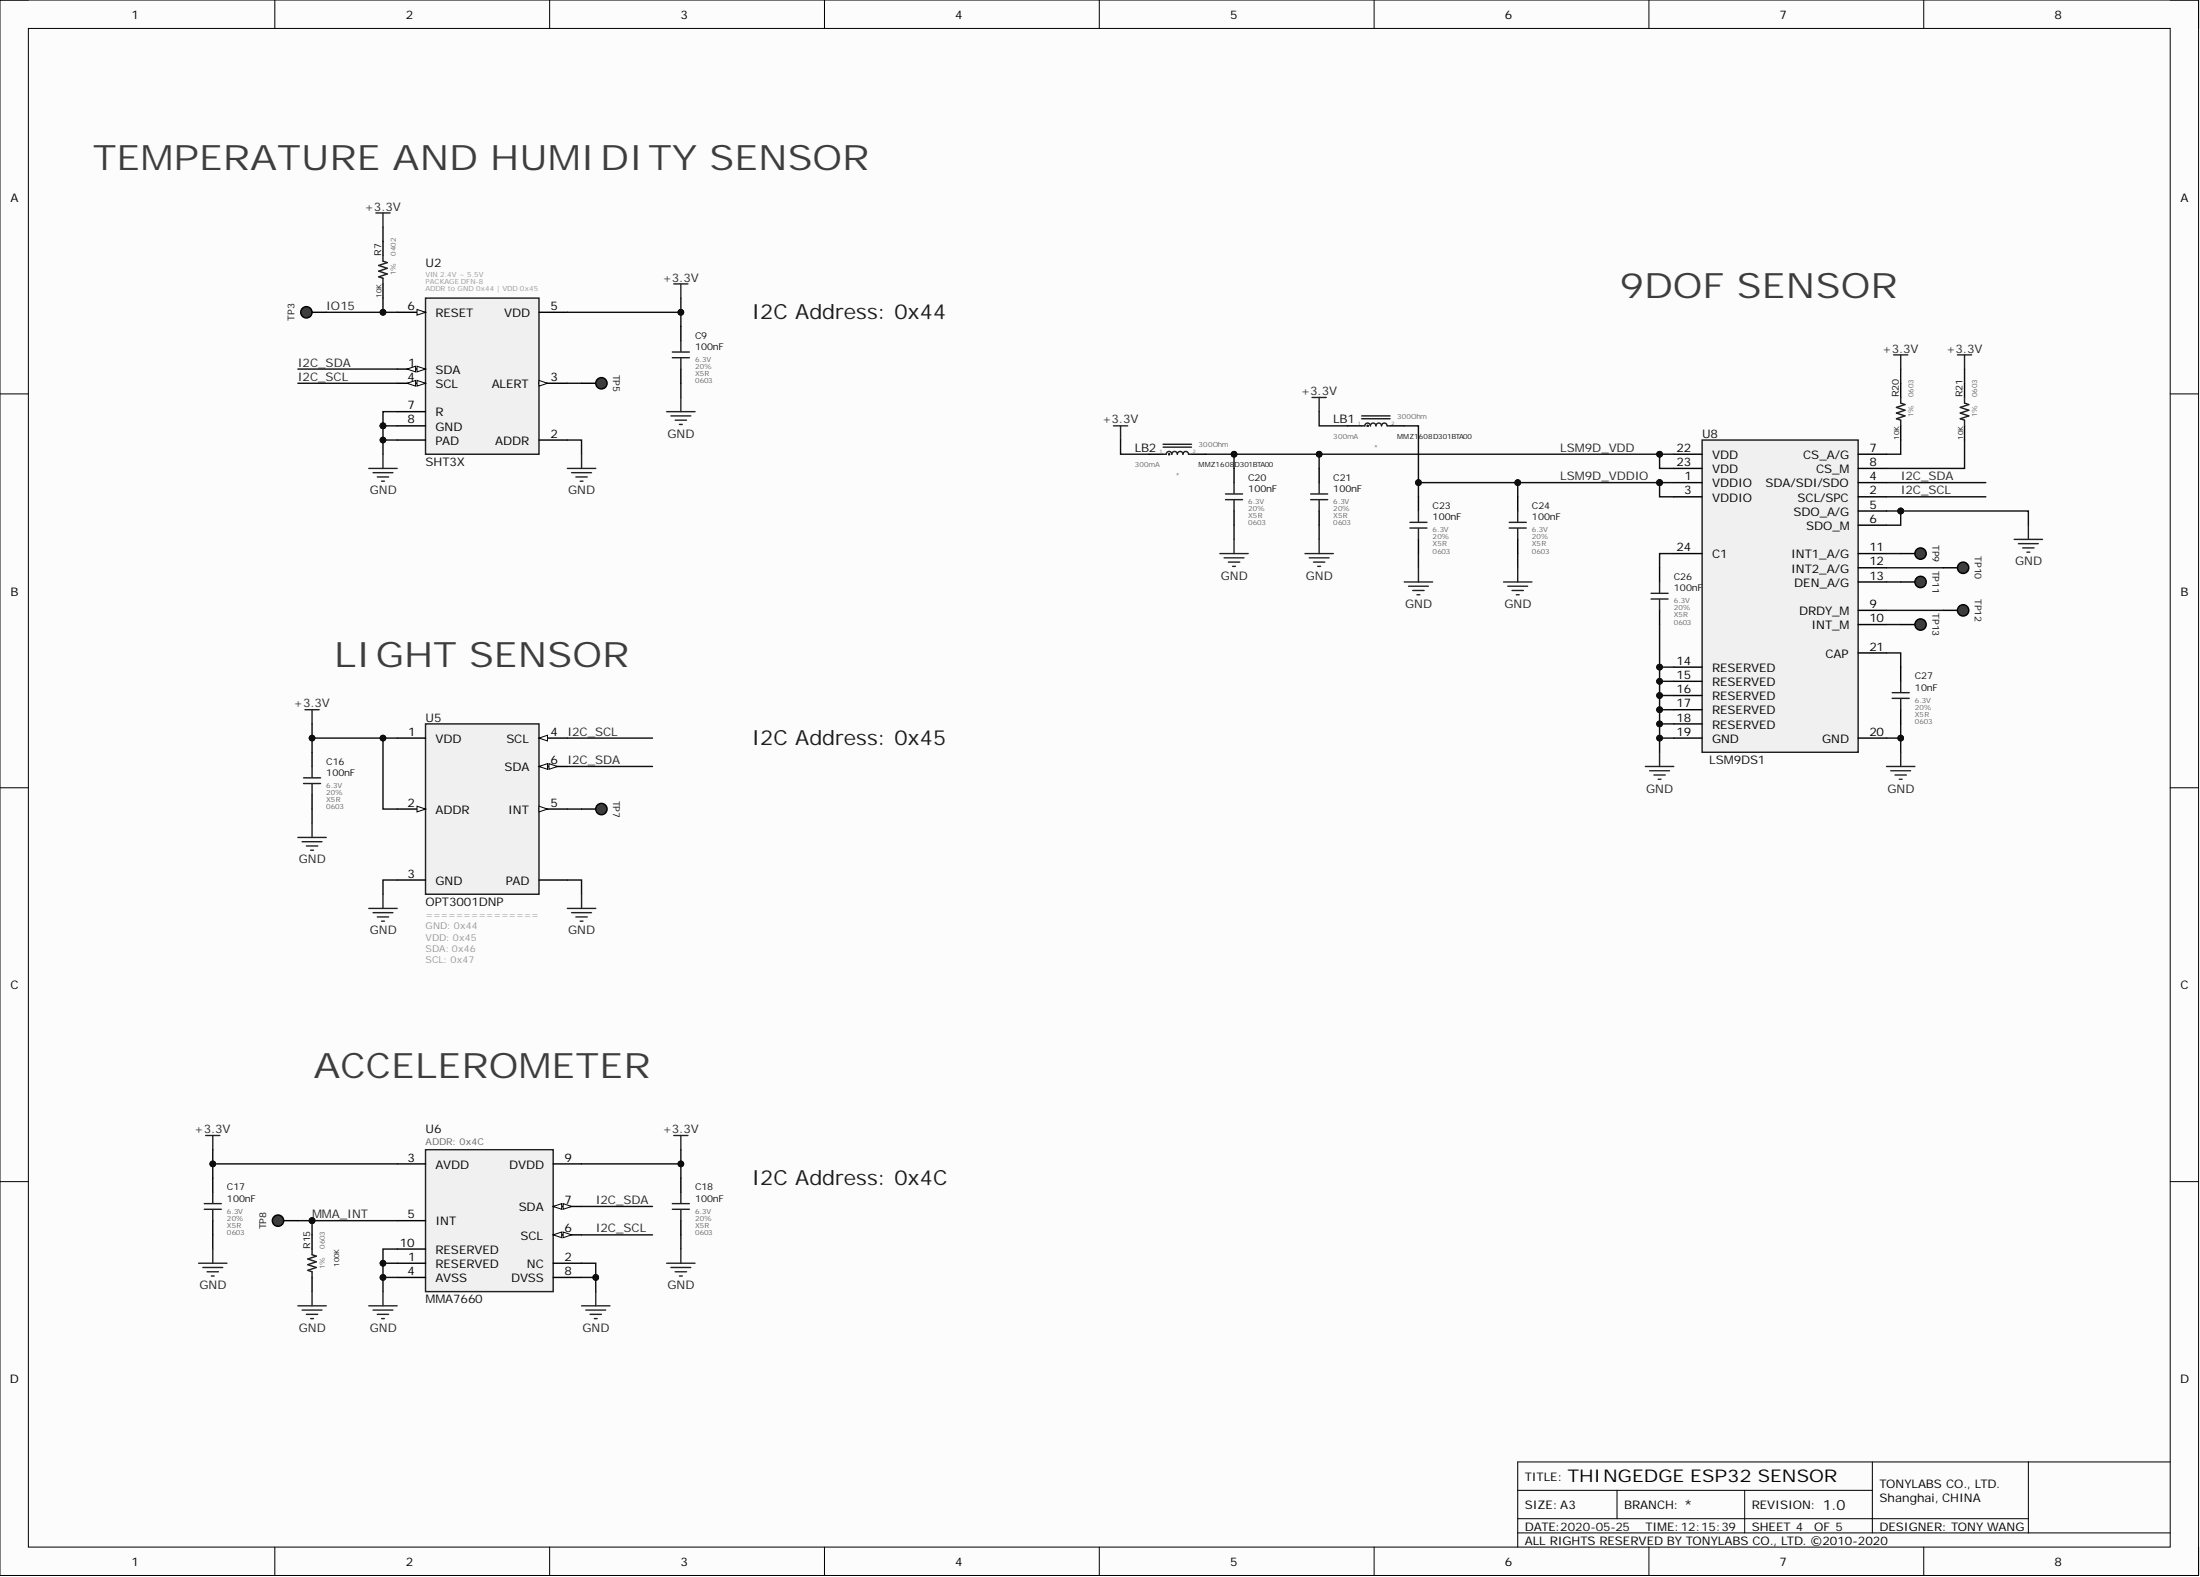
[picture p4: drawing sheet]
<svg xmlns="http://www.w3.org/2000/svg" width="393mm" height="282mm" viewBox="0 0 393 282" stroke-linecap="round" stroke-linejoin="round" font-family="sans-serif">
<path d="M0 0h393.1v281.6h-393.1z" fill-rule="evenodd" fill="#fcfcfc"/>
<path d="M0 0h393.1v281.6h-393.1z" fill="none" stroke="#000" stroke-width=".18"/>
<path d="M5.1 5.1h382.9v271.4h-382.9z" fill-rule="evenodd" fill="#fcfcfc"/>
<g fill="none" stroke="#000" stroke-width=".18">
<path d="M0 0h5.1M5.1 5.1h382.9v271.4h-382.9zM49.1 0v5.1M98.3 0v5.1M147.4 0v5.1M196.5 0v5.1M245.7 0v5.1M294.8 0v5.1M344 0v5.1M388 0h5.1v5.1M0 70.4h5.1M388 70.4h5.1"/>
<path d="M0 140.8h5.1M388 140.8h5.1M0 211.2h5.1M388 211.2h5.1M49.1 276.5v5.1M98.3 276.5v5.1M147.4 276.5v5.1M196.5 276.5v5.1M245.7 276.5v5.1M271.4 266.4h63.4M271.4 274h116.6M271.4 271.5h91.3"/>
<path d="M289.1 266.4v5.1M294.8 276.5v5.1M311.9 266.4v7.6M334.8 261.3v12.7M344 276.5v5.1M362.7 261.3v12.7M388 261.3h-116.6v15.2M393.1 276.5v5.1"/>
</g>
<path d="M67.2 38.1h2.5M68.5 38.1v2.5M120.5 50.7h2.5M121.7 50.7v2.6" fill="none" stroke="#262626" stroke-width=".25"/>
<path d="M68.5 40.6v2.5" fill="none" stroke="#0e0e0e" stroke-width=".25"/>
<path d="M68.5 43.1v2.6M68.5 50.7v2.6" fill="none" stroke="#000" stroke-width=".25"/>
<path d="M68.5 45.7v1l.7 .2-1.5 .5 1.5 .6-1.5 .5 1.5 .5-1.5 .5 .8 .2v1" fill="none" stroke="#1c1c1c" stroke-width=".25"/>
<path d="M76.1 53.3h20.3v27.9h-20.3z" fill-rule="evenodd" fill="#f0f0f0"/>
<path d="M76.1 53.3h20.3v27.9h-20.3z" fill="none" stroke="#1c1c1c" stroke-width=".25"/>
<path d="M71 55.8h5.1" fill="none" stroke="#000" stroke-width=".25"/>
<path d="M74.6 55.3l1.5 .5-1.5 .5z" fill="#fbfbfb"/>
<path d="M74.6 55.3l1.5 .5-1.5 .5z" fill="none" stroke="#000" stroke-width=".18"/>
<path d="M96.4 55.8h5M71 76.1h5.1M71 66h5.1M96.4 78.7h5" fill="none" stroke="#000" stroke-width=".25"/>
<path d="M74.6 65.5l1.5 .5-1.5 .5z" fill="#fbfbfb"/>
<path d="M74.6 65.5l1.5 .5-1.5 .5z" fill="none" stroke="#000" stroke-width=".18"/>
<path d="M72.8 66l1.5-.5v1z" fill="#fbfbfb"/>
<path d="M72.8 66l1.5-.5v1z" fill="none" stroke="#000" stroke-width=".18"/>
<path d="M71 78.7h5.1M71 73.6h5.1M71 68.5h5.1" fill="none" stroke="#000" stroke-width=".25"/>
<path d="M74.6 68l1.5 .5-1.5 .5z" fill="#fbfbfb"/>
<path d="M74.6 68l1.5 .5-1.5 .5z" fill="none" stroke="#000" stroke-width=".18"/>
<path d="M72.8 68.5l1.5-.5v1z" fill="#fbfbfb"/>
<path d="M72.8 68.5l1.5-.5v1z" fill="none" stroke="#000" stroke-width=".18"/>
<path d="M96.4 68.5h5" fill="none" stroke="#000" stroke-width=".25"/>
<path d="M96.4 68l1.5 .5-1.5 .5z" fill="#fbfbfb"/>
<path d="M96.4 68l1.5 .5-1.5 .5z" fill="none" stroke="#000" stroke-width=".18"/>
<path d="M68.5 53.3v2.5h2.5" fill="none" stroke="#0e0e0e" stroke-width=".25"/>
<circle cx="68.5" cy="55.8" r=".51" fill="#0e0e0e"/>
<circle cx="68.5" cy="55.8" r=".51" fill="none" stroke="#0e0e0e" stroke-width=".18"/>
<path d="M121.7 53.3v2.5h-20.3" fill="none" stroke="#0e0e0e" stroke-width=".25"/>
<circle cx="121.7" cy="55.8" r=".51" fill="#0e0e0e"/>
<circle cx="121.7" cy="55.8" r=".51" fill="none" stroke="#0e0e0e" stroke-width=".18"/>
<path d="M58.3 55.8h10.2" fill="none" stroke="#0e0e0e" stroke-width=".25"/>
<circle cx="68.5" cy="55.8" r=".51" fill="#0e0e0e"/>
<circle cx="68.5" cy="55.8" r=".51" fill="none" stroke="#0e0e0e" stroke-width=".18"/>
<path d="M55.8 55.8h2.5" fill="none" stroke="#000" stroke-width=".25"/>
<circle cx="54.8" cy="55.8" r="1.02" fill="#393939"/>
<circle cx="54.8" cy="55.8" r="1.02" fill="none" stroke="#000" stroke-width=".25"/>
<path d="M121.7 55.8v2.6" fill="none" stroke="#0e0e0e" stroke-width=".25"/>
<circle cx="121.7" cy="55.8" r=".51" fill="#0e0e0e"/>
<circle cx="121.7" cy="55.8" r=".51" fill="none" stroke="#0e0e0e" stroke-width=".18"/>
<path d="M121.7 58.4v2.5M104 68.5h2.5M121.7 66v2.5" fill="none" stroke="#000" stroke-width=".25"/>
<path d="M120.2 62.9h3.1M120.2 63.9h3.1M121.7 60.9v1.9M121.7 64.1v1.9" fill="none" stroke="#1c1c1c" stroke-width=".25"/>
<path d="M53.3 66h17.7M53.3 68.5h17.7M101.4 68.5h2.6" fill="none" stroke="#0e0e0e" stroke-width=".25"/>
<circle cx="107.5" cy="68.5" r="1.02" fill="#393939"/>
<circle cx="107.5" cy="68.5" r="1.02" fill="none" stroke="#000" stroke-width=".25"/>
<path d="M71 73.6h-2.5v2.5M121.7 68.5v2.5" fill="none" stroke="#0e0e0e" stroke-width=".25"/>
<path d="M119.2 73.6h5.1M120 74.3h3.5M120.7 75.1h2M121.5 75.9h.5M121.7 71v2.6" fill="none" stroke="#262626" stroke-width=".25"/>
<circle cx="68.5" cy="76.1" r=".51" fill="#0e0e0e"/>
<circle cx="68.5" cy="76.1" r=".51" fill="none" stroke="#0e0e0e" stroke-width=".18"/>
<path d="M68.5 76.1h2.5" fill="none" stroke="#0e0e0e" stroke-width=".25"/>
<circle cx="68.5" cy="76.1" r=".51" fill="#0e0e0e"/>
<circle cx="68.5" cy="76.1" r=".51" fill="none" stroke="#0e0e0e" stroke-width=".18"/>
<path d="M68.5 76.1v2.6" fill="none" stroke="#0e0e0e" stroke-width=".25"/>
<circle cx="68.5" cy="78.7" r=".51" fill="#0e0e0e"/>
<circle cx="68.5" cy="78.7" r=".51" fill="none" stroke="#0e0e0e" stroke-width=".18"/>
<circle cx="68.5" cy="76.1" r=".51" fill="#0e0e0e"/>
<circle cx="68.5" cy="76.1" r=".51" fill="none" stroke="#0e0e0e" stroke-width=".18"/>
<path d="M71 78.7h-2.5v2.5" fill="none" stroke="#0e0e0e" stroke-width=".25"/>
<circle cx="68.5" cy="78.7" r=".51" fill="#0e0e0e"/>
<circle cx="68.5" cy="78.7" r=".51" fill="none" stroke="#0e0e0e" stroke-width=".18"/>
<path d="M101.4 78.7h2.6v2.5" fill="none" stroke="#0e0e0e" stroke-width=".25"/>
<path d="M65.9 83.7h5.1M66.7 84.5h3.5M67.5 85.2h2M68.2 86h.5M68.5 81.2v2.5M101.4 83.7h5.1M102.2 84.5h3.6M103 85.2h2M103.7 86h.5M104 81.2v2.5M54.5 126.9h2.6M55.8 126.9v2.5" fill="none" stroke="#262626" stroke-width=".25"/>
<path d="M76.1 129.4h20.3v30.4h-20.3z" fill-rule="evenodd" fill="#f0f0f0"/>
<path d="M76.1 129.4h20.3v30.4h-20.3z" fill="none" stroke="#1c1c1c" stroke-width=".25"/>
<path d="M71 131.9h5.1M96.4 131.9h5M71 157.3h5.1" fill="none" stroke="#000" stroke-width=".25"/>
<path d="M96.4 131.9l1.5-.5v1z" fill="#fbfbfb"/>
<path d="M96.4 131.9l1.5-.5v1z" fill="none" stroke="#000" stroke-width=".18"/>
<path d="M96.4 137h5" fill="none" stroke="#000" stroke-width=".25"/>
<path d="M96.4 137l1.5-.5v1z" fill="#fbfbfb"/>
<path d="M96.4 137l1.5-.5v1z" fill="none" stroke="#000" stroke-width=".18"/>
<path d="M98.1 136.5l1.6 .5-1.6 .5z" fill="#fbfbfb"/>
<path d="M98.1 136.5l1.6 .5-1.6 .5z" fill="none" stroke="#000" stroke-width=".18"/>
<path d="M71 144.6h5.1" fill="none" stroke="#000" stroke-width=".25"/>
<path d="M74.6 144.1l1.5 .5-1.5 .5z" fill="#fbfbfb"/>
<path d="M74.6 144.1l1.5 .5-1.5 .5z" fill="none" stroke="#000" stroke-width=".18"/>
<path d="M96.4 144.6h5" fill="none" stroke="#000" stroke-width=".25"/>
<path d="M96.4 144.1l1.5 .5-1.5 .5z" fill="#fbfbfb"/>
<path d="M96.4 144.1l1.5 .5-1.5 .5z" fill="none" stroke="#000" stroke-width=".18"/>
<path d="M96.4 157.3h5" fill="none" stroke="#000" stroke-width=".25"/>
<path d="M55.8 129.4v2.5h15.2" fill="none" stroke="#0e0e0e" stroke-width=".25"/>
<circle cx="55.8" cy="131.9" r=".51" fill="#0e0e0e"/>
<circle cx="55.8" cy="131.9" r=".51" fill="none" stroke="#0e0e0e" stroke-width=".18"/>
<circle cx="68.5" cy="131.9" r=".51" fill="#0e0e0e"/>
<circle cx="68.5" cy="131.9" r=".51" fill="none" stroke="#0e0e0e" stroke-width=".18"/>
<path d="M55.8 131.9v2.6M101.4 131.9h15.3" fill="none" stroke="#0e0e0e" stroke-width=".25"/>
<circle cx="55.8" cy="131.9" r=".51" fill="#0e0e0e"/>
<circle cx="55.8" cy="131.9" r=".51" fill="none" stroke="#0e0e0e" stroke-width=".18"/>
<path d="M68.5 131.9v12.7h2.5M101.4 137h15.3" fill="none" stroke="#0e0e0e" stroke-width=".25"/>
<circle cx="68.5" cy="131.9" r=".51" fill="#0e0e0e"/>
<circle cx="68.5" cy="131.9" r=".51" fill="none" stroke="#0e0e0e" stroke-width=".18"/>
<path d="M55.8 134.5v2.5M55.8 142.1v2.5M104 144.6h2.5" fill="none" stroke="#000" stroke-width=".25"/>
<path d="M54.3 139h3M55.8 137v1.9M54.3 140h3M55.8 140.2v1.9" fill="none" stroke="#1c1c1c" stroke-width=".25"/>
<path d="M101.4 144.6h2.6" fill="none" stroke="#0e0e0e" stroke-width=".25"/>
<circle cx="107.5" cy="144.6" r="1.02" fill="#393939"/>
<circle cx="107.5" cy="144.6" r="1.02" fill="none" stroke="#000" stroke-width=".25"/>
<path d="M55.8 144.6v2.5M71 157.3h-2.5v2.5M101.4 157.3h2.6v2.5" fill="none" stroke="#0e0e0e" stroke-width=".25"/>
<g fill="none" stroke="#262626" stroke-width=".25">
<path d="M53.3 149.7h5M54 150.4h3.6M54.8 151.2h2M55.5 152h.5M55.8 147.1v2.6M68.5 159.8v2.6M104 159.8v2.6M65.9 162.4h5.1M66.7 163.1h3.5M67.5 163.9h2M68.2 164.7h.5M101.4 162.4h5.1"/>
<path d="M102.2 163.1h3.6M103 163.9h2M103.7 164.7h.5M36.8 203h2.5M38 203v2.5M120.5 203h2.5M121.7 203v2.5"/>
</g>
<path d="M76.1 205.5h22.8v25.4h-22.8z" fill-rule="evenodd" fill="#f0f0f0"/>
<path d="M76.1 205.5h22.8v25.4h-22.8z" fill="none" stroke="#1c1c1c" stroke-width=".25"/>
<path d="M71 208h5.1M98.9 208h5.1M98.9 220.7h5.1" fill="none" stroke="#000" stroke-width=".25"/>
<path d="M98.9 220.7l1.5-.5v1z" fill="#fbfbfb"/>
<path d="M98.9 220.7l1.5-.5v1z" fill="none" stroke="#000" stroke-width=".18"/>
<path d="M100.7 220.2l1.5 .5-1.5 .5z" fill="#fbfbfb"/>
<path d="M100.7 220.2l1.5 .5-1.5 .5z" fill="none" stroke="#000" stroke-width=".18"/>
<path d="M98.9 215.6h5.1" fill="none" stroke="#000" stroke-width=".25"/>
<path d="M98.9 215.6l1.5-.5v1z" fill="#fbfbfb"/>
<path d="M98.9 215.6l1.5-.5v1z" fill="none" stroke="#000" stroke-width=".18"/>
<path d="M100.7 215.1l1.5 .5-1.5 .5z" fill="#fbfbfb"/>
<path d="M100.7 215.1l1.5 .5-1.5 .5z" fill="none" stroke="#000" stroke-width=".18"/>
<path d="M71 218.2h5.1M71 228.3h5.1M71 225.8h5.1M71 223.3h5.1M98.9 228.3h5.1M98.9 225.8h5.1" fill="none" stroke="#000" stroke-width=".25"/>
<path d="M38 205.5v2.5h33" fill="none" stroke="#0e0e0e" stroke-width=".25"/>
<circle cx="38" cy="208" r=".51" fill="#0e0e0e"/>
<circle cx="38" cy="208" r=".51" fill="none" stroke="#0e0e0e" stroke-width=".18"/>
<path d="M121.7 205.5v2.5" fill="none" stroke="#0e0e0e" stroke-width=".25"/>
<circle cx="121.7" cy="208" r=".51" fill="#0e0e0e"/>
<circle cx="121.7" cy="208" r=".51" fill="none" stroke="#0e0e0e" stroke-width=".18"/>
<path d="M104 208h17.7v2.6" fill="none" stroke="#0e0e0e" stroke-width=".25"/>
<circle cx="121.7" cy="208" r=".51" fill="#0e0e0e"/>
<circle cx="121.7" cy="208" r=".51" fill="none" stroke="#0e0e0e" stroke-width=".18"/>
<path d="M38 208v2.6" fill="none" stroke="#0e0e0e" stroke-width=".25"/>
<circle cx="38" cy="208" r=".51" fill="#0e0e0e"/>
<circle cx="38" cy="208" r=".51" fill="none" stroke="#0e0e0e" stroke-width=".18"/>
<path d="M53.3 218.2h17.7M104 215.6h12.7" fill="none" stroke="#0e0e0e" stroke-width=".25"/>
<path d="M38 210.6v2.5M38 218.2v2.5M121.7 210.6v2.5M121.7 218.2v2.5" fill="none" stroke="#000" stroke-width=".25"/>
<path d="M36.5 215.1h3.1M36.5 216.1h3.1M38 213.1v1.9M38 216.3v1.9M120.2 215.1h3.1M120.2 216.1h3.1M121.7 213.1v1.9M121.7 216.3v1.9" fill="none" stroke="#1c1c1c" stroke-width=".25"/>
<circle cx="55.8" cy="218.2" r=".51" fill="#0e0e0e"/>
<circle cx="55.8" cy="218.2" r=".51" fill="none" stroke="#0e0e0e" stroke-width=".18"/>
<circle cx="55.8" cy="218.2" r=".51" fill="#0e0e0e"/>
<circle cx="55.8" cy="218.2" r=".51" fill="none" stroke="#0e0e0e" stroke-width=".18"/>
<path d="M50.7 218.2h2.6" fill="none" stroke="#000" stroke-width=".25"/>
<circle cx="49.7" cy="218.2" r="1.01" fill="#393939"/>
<circle cx="49.7" cy="218.2" r="1.01" fill="none" stroke="#000" stroke-width=".25"/>
<path d="M55.8 218.2v2.5" fill="none" stroke="#0e0e0e" stroke-width=".25"/>
<circle cx="55.8" cy="218.2" r=".51" fill="#0e0e0e"/>
<circle cx="55.8" cy="218.2" r=".51" fill="none" stroke="#0e0e0e" stroke-width=".18"/>
<path d="M38 220.7v2.6M71 223.3h-2.5v5M104 220.7h12.7M121.7 220.7v2.6" fill="none" stroke="#0e0e0e" stroke-width=".25"/>
<path d="M35.5 225.8h5.1M36.3 226.5h3.5M37 227.3h2.1M37.8 228.1h.5M38 223.3v2.5M119.2 225.8h5.1M120 226.5h3.5M120.7 227.3h2M121.5 228.1h.5M121.7 223.3v2.5" fill="none" stroke="#262626" stroke-width=".25"/>
<circle cx="68.5" cy="225.8" r=".51" fill="#0e0e0e"/>
<circle cx="68.5" cy="225.8" r=".51" fill="none" stroke="#0e0e0e" stroke-width=".18"/>
<circle cx="68.5" cy="228.3" r=".51" fill="#0e0e0e"/>
<circle cx="68.5" cy="228.3" r=".51" fill="none" stroke="#0e0e0e" stroke-width=".18"/>
<path d="M68.5 225.8h2.5" fill="none" stroke="#0e0e0e" stroke-width=".25"/>
<circle cx="68.5" cy="225.8" r=".51" fill="#0e0e0e"/>
<circle cx="68.5" cy="225.8" r=".51" fill="none" stroke="#0e0e0e" stroke-width=".18"/>
<path d="M55.8 220.7v2.6M55.8 228.3v2.6" fill="none" stroke="#000" stroke-width=".25"/>
<path d="M55.8 223.3v1l.8 .2-1.6 .5 1.6 .5-1.6 .5 1.6 .5-1.6 .6 .8 .2v1" fill="none" stroke="#1c1c1c" stroke-width=".25"/>
<path d="M104 225.8h2.5v2.5" fill="none" stroke="#0e0e0e" stroke-width=".25"/>
<circle cx="106.5" cy="228.3" r=".51" fill="#0e0e0e"/>
<circle cx="106.5" cy="228.3" r=".51" fill="none" stroke="#0e0e0e" stroke-width=".18"/>
<path d="M104 228.3h2.5v2.6" fill="none" stroke="#0e0e0e" stroke-width=".25"/>
<circle cx="106.5" cy="228.3" r=".51" fill="#0e0e0e"/>
<circle cx="106.5" cy="228.3" r=".51" fill="none" stroke="#0e0e0e" stroke-width=".18"/>
<path d="M71 228.3h-2.5v2.6" fill="none" stroke="#0e0e0e" stroke-width=".25"/>
<circle cx="68.5" cy="228.3" r=".51" fill="#0e0e0e"/>
<circle cx="68.5" cy="228.3" r=".51" fill="none" stroke="#0e0e0e" stroke-width=".18"/>
<g fill="none" stroke="#262626" stroke-width=".25">
<path d="M199.1 76.1h2.5M200.4 76.1v2.6M234.6 71h2.5M235.9 71v2.6M338.6 63.4h2.5M339.8 63.4v2.6M350 63.4h2.5M351.2 63.4v2.6M53.3 233.4h5M54 234.2h3.6M54.8 234.9h2M55.5 235.7h.5"/>
<path d="M55.8 230.9v2.5M65.9 233.4h5.1M66.7 234.2h3.5M67.5 234.9h2M68.2 235.7h.5M68.5 230.9v2.5M104 233.4h5.1M104.7 234.2h3.6M105.5 234.9h2M106.3 235.7h.5M106.5 230.9v2.5"/>
</g>
<path d="M235.9 73.6v2.5h5M339.8 66v2.5M351.2 66v2.5" fill="none" stroke="#0e0e0e" stroke-width=".25"/>
<path d="M240.9 76.1h2.6M248.5 76.1h2.6M339.8 68.5v2.5M339.8 76.1v2.6M351.2 68.5v2.5M351.2 76.1v2.6" fill="none" stroke="#000" stroke-width=".25"/>
<g fill="none" stroke="#1c1c1c" stroke-width=".25">
<path d="M243.5 76.1h.5a.5 .5 0 0 1 .5-.5 .5 .5 0 0 1 .5 .5 .5 .5 0 0 1 .5-.5 .5 .5 0 0 1 .5 .5 .5 .5 0 0 1 .5-.5 .5 .5 0 0 1 .5 .5 .5 .5 0 0 1 .5-.5 .5 .5 0 0 1 .5 .5h.5M243.5 74.8h5M243.5 74.3h5M339.8 71v1.1l.8 .2-1.5 .5 1.5 .5-1.5 .5 1.5 .5-1.5 .5 .7 .3v1M351.2 71v1.1l.8 .2-1.5 .5 1.5 .5-1.5 .5 1.5 .5-1.5 .5 .7 .3v1"/>
<circle cx="244.5" cy="76.1" r=".07"/>
</g>
<path d="M304.3 78.7h27.9v55.8h-27.9z" fill-rule="evenodd" fill="#f0f0f0"/>
<path d="M304.3 78.7h27.9v55.8h-27.9z" fill="none" stroke="#1c1c1c" stroke-width=".25"/>
<g fill="none" stroke="#000" stroke-width=".25">
<path d="M299.3 86.3h5M299.3 81.2h5M299.3 98.9h5M299.3 88.8h5M299.3 83.7h5M332.2 86.3h5.1M332.2 81.2h5.1M332.2 98.9h5.1M332.2 88.8h5.1M332.2 91.3h5.1M332.2 93.9h5.1M332.2 83.7h5.1"/>
<path d="M299.3 119.2h5M332.2 116.7h5.1M332.2 109.1h5.1M332.2 111.6h5.1M332.2 101.5h5.1M332.2 104h5.1M299.3 131.9h5M299.3 121.8h5M299.3 124.3h5M299.3 126.9h5M299.3 129.4h5M332.2 131.9h5.1"/>
</g>
<path d="M200.4 78.7v2.5h5M251.1 76.1h2.5v10.2M339.8 78.7v2.5h-2.5" fill="none" stroke="#0e0e0e" stroke-width=".25"/>
<circle cx="253.6" cy="86.3" r=".51" fill="#0e0e0e"/>
<circle cx="253.6" cy="86.3" r=".51" fill="none" stroke="#0e0e0e" stroke-width=".18"/>
<path d="M351.2 78.7v5h-13.9M215.6 81.2h83.7" fill="none" stroke="#0e0e0e" stroke-width=".25"/>
<circle cx="296.7" cy="81.2" r=".51" fill="#0e0e0e"/>
<circle cx="296.7" cy="81.2" r=".51" fill="none" stroke="#0e0e0e" stroke-width=".18"/>
<circle cx="235.9" cy="81.2" r=".51" fill="#0e0e0e"/>
<circle cx="235.9" cy="81.2" r=".51" fill="none" stroke="#0e0e0e" stroke-width=".18"/>
<circle cx="220.6" cy="81.2" r=".51" fill="#0e0e0e"/>
<circle cx="220.6" cy="81.2" r=".51" fill="none" stroke="#0e0e0e" stroke-width=".18"/>
<path d="M205.4 81.2h2.6M213 81.2h2.6" fill="none" stroke="#000" stroke-width=".25"/>
<g fill="none" stroke="#1c1c1c" stroke-width=".25">
<path d="M208 79.9h5M208 79.4h5M208 81.2h.5a.5 .5 0 0 1 .5-.5 .5 .5 0 0 1 .5 .5 .5 .5 0 0 1 .5-.5 .5 .5 0 0 1 .5 .5 .5 .5 0 0 1 .5-.5 .5 .5 0 0 1 .5 .5 .5 .5 0 0 1 .5-.5 .5 .5 0 0 1 .5 .5h.5"/>
<circle cx="209" cy="81.2" r=".07"/>
</g>
<path d="M296.7 81.2v2.5h2.6" fill="none" stroke="#0e0e0e" stroke-width=".25"/>
<circle cx="296.7" cy="81.2" r=".51" fill="#0e0e0e"/>
<circle cx="296.7" cy="81.2" r=".51" fill="none" stroke="#0e0e0e" stroke-width=".18"/>
<path d="M235.9 81.2v2.5" fill="none" stroke="#0e0e0e" stroke-width=".25"/>
<circle cx="235.9" cy="81.2" r=".51" fill="#0e0e0e"/>
<circle cx="235.9" cy="81.2" r=".51" fill="none" stroke="#0e0e0e" stroke-width=".18"/>
<path d="M220.6 81.2v2.5" fill="none" stroke="#0e0e0e" stroke-width=".25"/>
<circle cx="220.6" cy="81.2" r=".51" fill="#0e0e0e"/>
<circle cx="220.6" cy="81.2" r=".51" fill="none" stroke="#0e0e0e" stroke-width=".18"/>
<path d="M296.7 86.3h2.6M337.3 86.3h17.8" fill="none" stroke="#0e0e0e" stroke-width=".25"/>
<circle cx="296.7" cy="86.3" r=".51" fill="#0e0e0e"/>
<circle cx="296.7" cy="86.3" r=".51" fill="none" stroke="#0e0e0e" stroke-width=".18"/>
<path d="M296.7 86.3h-43.1v2.5" fill="none" stroke="#0e0e0e" stroke-width=".25"/>
<circle cx="296.7" cy="86.3" r=".51" fill="#0e0e0e"/>
<circle cx="296.7" cy="86.3" r=".51" fill="none" stroke="#0e0e0e" stroke-width=".18"/>
<circle cx="271.4" cy="86.3" r=".51" fill="#0e0e0e"/>
<circle cx="271.4" cy="86.3" r=".51" fill="none" stroke="#0e0e0e" stroke-width=".18"/>
<circle cx="253.6" cy="86.3" r=".51" fill="#0e0e0e"/>
<circle cx="253.6" cy="86.3" r=".51" fill="none" stroke="#0e0e0e" stroke-width=".18"/>
<path d="M296.7 86.3v2.5h2.6" fill="none" stroke="#0e0e0e" stroke-width=".25"/>
<circle cx="296.7" cy="86.3" r=".51" fill="#0e0e0e"/>
<circle cx="296.7" cy="86.3" r=".51" fill="none" stroke="#0e0e0e" stroke-width=".18"/>
<path d="M271.4 86.3v2.5" fill="none" stroke="#0e0e0e" stroke-width=".25"/>
<circle cx="271.4" cy="86.3" r=".51" fill="#0e0e0e"/>
<circle cx="271.4" cy="86.3" r=".51" fill="none" stroke="#0e0e0e" stroke-width=".18"/>
<path d="M337.3 88.8h17.8M337.3 91.3h2.5" fill="none" stroke="#0e0e0e" stroke-width=".25"/>
<path d="M220.6 83.7v2.6M220.6 91.3v2.6M235.9 83.7v2.6M235.9 91.3v2.6" fill="none" stroke="#000" stroke-width=".25"/>
<path d="M219.1 88.3h3.1M219.1 89.3h3.1M220.6 86.3v1.9M220.6 89.4v1.9M234.3 88.3h3.1M234.3 89.3h3.1M235.9 86.3v1.9M235.9 89.4v1.9" fill="none" stroke="#1c1c1c" stroke-width=".25"/>
<circle cx="339.8" cy="91.3" r=".51" fill="#0e0e0e"/>
<circle cx="339.8" cy="91.3" r=".51" fill="none" stroke="#0e0e0e" stroke-width=".18"/>
<path d="M339.8 91.3h22.9v2.6" fill="none" stroke="#0e0e0e" stroke-width=".25"/>
<circle cx="339.8" cy="91.3" r=".51" fill="#0e0e0e"/>
<circle cx="339.8" cy="91.3" r=".51" fill="none" stroke="#0e0e0e" stroke-width=".18"/>
<path d="M339.8 91.3v2.6h-2.5" fill="none" stroke="#0e0e0e" stroke-width=".25"/>
<circle cx="339.8" cy="91.3" r=".51" fill="#0e0e0e"/>
<circle cx="339.8" cy="91.3" r=".51" fill="none" stroke="#0e0e0e" stroke-width=".18"/>
<g fill="none" stroke="#262626" stroke-width=".25">
<path d="M218.1 98.9h5.1M218.9 99.7h3.5M220.6 96.4v2.5M233.3 98.9h5.1M234.1 99.7h3.5M235.9 96.4v2.5M360.1 96.4h5.1M360.9 97.2h3.5M361.6 97.9h2.1M362.4 98.7h.5M362.7 93.9v2.5M219.6 100.5h2.1"/>
<path d="M220.4 101.2h.5M234.8 100.5h2.1M235.6 101.2h.5"/>
</g>
<path d="M253.6 88.8v2.5M253.6 96.4v2.5M271.4 88.8v2.5M271.4 96.4v2.5M339.8 98.9h2.6" fill="none" stroke="#000" stroke-width=".25"/>
<path d="M252.1 93.4h3M252.1 94.4h3M253.6 91.3v1.9M253.6 94.5v1.9M269.8 93.4h3.1M269.8 94.4h3.1M271.4 91.3v1.9M271.4 94.5v1.9" fill="none" stroke="#1c1c1c" stroke-width=".25"/>
<path d="M220.6 93.9v2.5M235.9 93.9v2.5M337.3 98.9h2.5" fill="none" stroke="#0e0e0e" stroke-width=".25"/>
<circle cx="343.4" cy="98.9" r="1.01" fill="#393939"/>
<g fill="none" stroke="#000" stroke-width=".25">
<path d="M347.4 101.5h2.6"/>
<circle cx="343.4" cy="98.9" r="1.01"/>
</g>
<path d="M253.6 98.9v2.6M271.4 98.9v2.6M299.3 98.9h-2.6v2.6M337.3 101.5h10.1" fill="none" stroke="#0e0e0e" stroke-width=".25"/>
<path d="M251.1 104h5M251.8 104.8h3.6M252.6 105.5h2M253.4 106.3h.5M253.6 101.5v2.5M268.8 104h5.1M269.6 104.8h3.5M270.3 105.5h2.1M271.1 106.3h.5M271.4 101.5v2.5" fill="none" stroke="#262626" stroke-width=".25"/>
<circle cx="351" cy="101.5" r="1.02" fill="#393939"/>
<g fill="none" stroke="#000" stroke-width=".25">
<path d="M339.8 104h2.6"/>
<circle cx="351" cy="101.5" r="1.02"/>
</g>
<path d="M337.3 104h2.5" fill="none" stroke="#0e0e0e" stroke-width=".25"/>
<circle cx="343.4" cy="104" r="1.01" fill="#393939"/>
<g fill="none" stroke="#000" stroke-width=".25">
<path d="M296.7 101.5v2.5M296.7 109.1v2.5M347.4 109.1h2.6"/>
<circle cx="343.4" cy="104" r="1.01"/>
</g>
<path d="M295.2 106h3M295.2 107.1h3M296.7 104v1.9M296.7 107.2v1.9" fill="none" stroke="#1c1c1c" stroke-width=".25"/>
<path d="M337.3 109.1h10.1" fill="none" stroke="#0e0e0e" stroke-width=".25"/>
<circle cx="351" cy="109.1" r="1.02" fill="#393939"/>
<g fill="none" stroke="#000" stroke-width=".25">
<path d="M339.8 111.6h2.6"/>
<circle cx="351" cy="109.1" r="1.02"/>
</g>
<path d="M337.3 111.6h2.5" fill="none" stroke="#0e0e0e" stroke-width=".25"/>
<circle cx="343.4" cy="111.6" r="1.01" fill="#393939"/>
<circle cx="343.4" cy="111.6" r="1.01" fill="none" stroke="#000" stroke-width=".25"/>
<path d="M296.7 119.2h2.6M337.3 116.7h2.5v2.5" fill="none" stroke="#0e0e0e" stroke-width=".25"/>
<circle cx="296.7" cy="119.2" r=".51" fill="#0e0e0e"/>
<circle cx="296.7" cy="119.2" r=".51" fill="none" stroke="#0e0e0e" stroke-width=".18"/>
<path d="M296.7 121.8h2.6" fill="none" stroke="#0e0e0e" stroke-width=".25"/>
<circle cx="296.7" cy="121.8" r=".51" fill="#0e0e0e"/>
<circle cx="296.7" cy="121.8" r=".51" fill="none" stroke="#0e0e0e" stroke-width=".18"/>
<path d="M296.7 111.6v22.9" fill="none" stroke="#0e0e0e" stroke-width=".25"/>
<circle cx="296.7" cy="119.2" r=".51" fill="#0e0e0e"/>
<circle cx="296.7" cy="119.2" r=".51" fill="none" stroke="#0e0e0e" stroke-width=".18"/>
<circle cx="296.7" cy="121.8" r=".51" fill="#0e0e0e"/>
<circle cx="296.7" cy="121.8" r=".51" fill="none" stroke="#0e0e0e" stroke-width=".18"/>
<circle cx="296.7" cy="124.3" r=".51" fill="#0e0e0e"/>
<circle cx="296.7" cy="124.3" r=".51" fill="none" stroke="#0e0e0e" stroke-width=".18"/>
<circle cx="296.7" cy="126.9" r=".51" fill="#0e0e0e"/>
<circle cx="296.7" cy="126.9" r=".51" fill="none" stroke="#0e0e0e" stroke-width=".18"/>
<circle cx="296.7" cy="129.4" r=".51" fill="#0e0e0e"/>
<circle cx="296.7" cy="129.4" r=".51" fill="none" stroke="#0e0e0e" stroke-width=".18"/>
<circle cx="296.7" cy="131.9" r=".51" fill="#0e0e0e"/>
<circle cx="296.7" cy="131.9" r=".51" fill="none" stroke="#0e0e0e" stroke-width=".18"/>
<path d="M296.7 124.3h2.6" fill="none" stroke="#0e0e0e" stroke-width=".25"/>
<circle cx="296.7" cy="124.3" r=".51" fill="#0e0e0e"/>
<circle cx="296.7" cy="124.3" r=".51" fill="none" stroke="#0e0e0e" stroke-width=".18"/>
<path d="M339.8 119.2v2.6M339.8 126.9v2.5" fill="none" stroke="#000" stroke-width=".25"/>
<path d="M338.3 123.8h3.1M338.3 124.8h3.1M339.8 121.8v1.9M339.8 124.9v2" fill="none" stroke="#1c1c1c" stroke-width=".25"/>
<path d="M296.7 126.9h2.6" fill="none" stroke="#0e0e0e" stroke-width=".25"/>
<circle cx="296.7" cy="126.9" r=".51" fill="#0e0e0e"/>
<circle cx="296.7" cy="126.9" r=".51" fill="none" stroke="#0e0e0e" stroke-width=".18"/>
<path d="M296.7 129.4h2.6" fill="none" stroke="#0e0e0e" stroke-width=".25"/>
<circle cx="296.7" cy="129.4" r=".51" fill="#0e0e0e"/>
<circle cx="296.7" cy="129.4" r=".51" fill="none" stroke="#0e0e0e" stroke-width=".18"/>
<path d="M339.8 129.4v2.5h-2.5" fill="none" stroke="#0e0e0e" stroke-width=".25"/>
<circle cx="339.8" cy="131.9" r=".51" fill="#0e0e0e"/>
<circle cx="339.8" cy="131.9" r=".51" fill="none" stroke="#0e0e0e" stroke-width=".18"/>
<path d="M296.7 131.9h2.6" fill="none" stroke="#0e0e0e" stroke-width=".25"/>
<circle cx="296.7" cy="131.9" r=".51" fill="#0e0e0e"/>
<circle cx="296.7" cy="131.9" r=".51" fill="none" stroke="#0e0e0e" stroke-width=".18"/>
<path d="M339.8 131.9v2.6" fill="none" stroke="#0e0e0e" stroke-width=".25"/>
<circle cx="339.8" cy="131.9" r=".51" fill="#0e0e0e"/>
<circle cx="339.8" cy="131.9" r=".51" fill="none" stroke="#0e0e0e" stroke-width=".18"/>
<path d="M294.2 137h5.1M294.9 137.8h3.6M295.7 138.5h2M296.5 139.3h.5M296.7 134.5v2.5M337.3 137h5.1M338.1 137.8h3.5M338.8 138.5h2M339.6 139.3h.5M339.8 134.5v2.5" fill="none" stroke="#262626" stroke-width=".25"/>
<g font-size="6.3" fill="#3d3d3d">
<text x="16.6" y="30.4">TEMPERATURE AND HUMIDITY SENSOR</text>
<text x="289.5" y="53.2">9DOF SENSOR</text>
<text x="59.8" y="119.2">LIGHT SENSOR</text>
<text x="56" y="192.7">ACCELEROMETER</text>
</g>
<g font-size="3.7" fill="#1c1c1c">
<text x="134.4" y="57.1">I2C Address: 0x44</text>
<text x="134.4" y="133.2">I2C Address: 0x45</text>
<text x="134.4" y="211.8">I2C Address: 0x4C</text>
</g>
<text font-size="3.1" x="280.2" y="264.9">THINGEDGE ESP32 SENSOR</text>
<g font-size="2.5" fill="#0e0e0e">
<text x="301" y="269.9">*</text>
<text x="325.9" y="269.9">1.0</text>
</g>
<g font-size="2.1">
<text x="23.5" y="3.4">1</text>
<text x="72.5" y="3.4">2</text>
<text x="121.6" y="3.4">3</text>
<text x="170.8" y="3.4">4</text>
<text x="220" y="3.4">5</text>
<text x="269.1" y="3.4">6</text>
<text x="318.2" y="3.4">7</text>
<text x="367.3" y="3.4">8</text>
<text x="1.9" y="36">A</text>
<text x="389.9" y="36">A</text>
<text x="72.9" y="55.4">6</text>
<text x="77.9" y="56.7">RESET</text>
<text x="90.1" y="56.7">VDD</text>
<text x="98.4" y="55.4">5</text>
<text x="73" y="65.5">1</text>
<text x="72.9" y="68.1">4</text>
<text x="77.9" y="66.8">SDA</text>
<text x="77.9" y="69.3">SCL</text>
<text x="87.9" y="69.3">ALERT</text>
<text x="98.4" y="68.1">3</text>
<text x="72.9" y="75.7">8</text>
<text x="72.9" y="73.2">7</text>
<text x="77.9" y="77">GND</text>
<text x="77.9" y="74.4">R</text>
<text x="77.9" y="79.5">PAD</text>
<text x="88.5" y="79.5">ADDR</text>
<text x="98.4" y="78.2">2</text>
<text x="299.8" y="80.8">22</text>
<text x="299.8" y="83.3">23</text>
<text x="306.1" y="82">VDD</text>
<text x="322.4" y="82">CS_A/G</text>
<text x="334.3" y="80.8">7</text>
<text x="334.3" y="83.3">8</text>
<text x="301.1" y="88.4">3</text>
<text x="301.2" y="85.8">1</text>
<text x="306.1" y="84.6">VDD</text>
<text x="306.1" y="87.1">VDDIO</text>
<text x="306.1" y="89.6">VDDIO</text>
<text x="315.7" y="87.1">SDA/SDI/SDO</text>
<text x="321.4" y="89.6">SCL/SPC</text>
<text x="324.7" y="84.6">CS_M</text>
<text x="334.3" y="85.8">4</text>
<text x="334.3" y="88.4">2</text>
<text x="320.6" y="92.2">SDO_A/G</text>
<text x="322.9" y="94.7">SDO_M</text>
<text x="334.3" y="90.9">5</text>
<text x="334.3" y="93.5">6</text>
<text x="299.8" y="98.5">24</text>
<text x="306.1" y="99.8">C1</text>
<text x="320.2" y="99.8">INT1_A/G</text>
<text x="334.3" y="98.5">11</text>
<text x="334.3" y="101.1">12</text>
<text x="1.9" y="106.5">B</text>
<text x="320.2" y="102.3">INT2_A/G</text>
<text x="320.8" y="104.9">DEN_A/G</text>
<text x="334.3" y="103.6">13</text>
<text x="389.9" y="106.5">B</text>
<text x="321.7" y="109.9">DRDY_M</text>
<text x="323.9" y="112.5">INT_M</text>
<text x="334.3" y="108.7">9</text>
<text x="334.3" y="111.2">10</text>
<text x="299.8" y="118.8">14</text>
<text x="326.4" y="117.6">CAP</text>
<text x="334.3" y="116.3">21</text>
<text x="299.8" y="121.4">15</text>
<text x="299.8" y="123.9">16</text>
<text x="306.1" y="120.1">RESERVED</text>
<text x="306.1" y="122.6">RESERVED</text>
<text x="306.1" y="125.2">RESERVED</text>
<text x="73" y="131.5">1</text>
<text x="98.4" y="131.5">4</text>
<text x="299.8" y="131.5">19</text>
<text x="299.8" y="126.4">17</text>
<text x="299.8" y="129">18</text>
<text x="306.1" y="127.7">RESERVED</text>
<text x="306.1" y="130.2">RESERVED</text>
<text x="334.3" y="131.5">20</text>
<text x="77.9" y="132.8">VDD</text>
<text x="90.2" y="137.8">SDA</text>
<text x="90.5" y="132.8">SCL</text>
<text x="98.4" y="136.6">6</text>
<text x="306.1" y="132.8">GND</text>
<text x="325.8" y="132.8">GND</text>
<text x="72.9" y="144.2">2</text>
<text x="77.9" y="145.5">ADDR</text>
<text x="90.9" y="145.5">INT</text>
<text x="98.4" y="144.2">5</text>
<text x="72.9" y="156.9">3</text>
<text x="77.9" y="158.1">GND</text>
<text x="90.5" y="158.1">PAD</text>
<text x="1.9" y="176.8">C</text>
<text x="389.9" y="176.8">C</text>
<text x="72.9" y="207.6">3</text>
<text x="77.9" y="208.9">AVDD</text>
<text x="91" y="208.9">DVDD</text>
<text x="100.9" y="207.6">9</text>
<text x="100.9" y="215.2">7</text>
<text x="72.9" y="217.8">5</text>
<text x="77.9" y="219">INT</text>
<text x="92.7" y="216.5">SDA</text>
<text x="93.1" y="221.6">SCL</text>
<text x="100.9" y="220.3">6</text>
<text x="71.5" y="222.8">10</text>
<text x="72.9" y="227.9">4</text>
<text x="73" y="225.4">1</text>
<text x="77.9" y="226.6">RESERVED</text>
<text x="77.9" y="224.1">RESERVED</text>
<text x="94.2" y="226.6">NC</text>
<text x="100.9" y="227.9">8</text>
<text x="100.9" y="225.4">2</text>
<text x="77.9" y="229.2">AVSS</text>
<text x="91.4" y="229.2">DVSS</text>
<text x="1.8" y="247.3">D</text>
<text x="389.8" y="247.3">D</text>
<text x="272.6" y="264.7">TITLE:</text>
<text x="272.6" y="269.8">SIZE:A3</text>
<text x="290.4" y="269.8">BRANCH:</text>
<text x="313.2" y="269.8">REVISION:</text>
<text x="336" y="266">TONYLABS CO., LTD.</text>
<text x="336" y="268.5">Shanghai, CHINA</text>
<text x="272.6" y="273.6">DATE:2020-05-25</text>
<text x="294.2" y="273.6">TIME:12:15:39</text>
<text x="313.2" y="273.6">SHEET 4</text>
<text x="324.4" y="273.6">OF 5</text>
<text x="336" y="273.6">DESIGNER: TONY WANG</text>
<text x="23.5" y="279.9">1</text>
<text x="72.5" y="279.9">2</text>
<text x="121.6" y="279.9">3</text>
<text x="170.8" y="279.9">4</text>
<text x="220" y="279.9">5</text>
<text x="269.1" y="279.9">6</text>
<text x="272.6" y="276.1">ALL RIGHTS RESERVED BY TONYLABS CO., LTD. ©2010-2020</text>
<text x="318.2" y="279.9">7</text>
<text x="367.3" y="279.9">8</text>
</g>
<g font-size="2.1" fill="#262626">
<text x="65.2" y="37.6">+3.3V</text>
<text x="118.4" y="50.3">+3.3V</text>
<text x="58.3" y="55.4">IO15</text>
<text x="53.3" y="65.5">I2C_SDA</text>
<text x="336.5" y="63">+3.3V</text>
<text x="348" y="63">+3.3V</text>
<text x="53.3" y="68.1">I2C_SCL</text>
<text x="232.6" y="70.6">+3.3V</text>
<text x="197.1" y="75.7">+3.3V</text>
<text x="119.4" y="78.2">GND</text>
<text x="279" y="80.8">LSM9D_VDD</text>
<text x="66.1" y="88.4">GND</text>
<text x="101.6" y="88.4">GND</text>
<text x="279" y="85.8">LSM9D_VDDIO</text>
<text x="339.8" y="85.8">I2C_SDA</text>
<text x="339.8" y="88.4">I2C_SCL</text>
<text x="360.3" y="101.1">GND</text>
<text x="218.3" y="103.6">GND</text>
<text x="233.5" y="103.6">GND</text>
<text x="251.2" y="108.7">GND</text>
<text x="269" y="108.7">GND</text>
<text x="52.5" y="126.4">+3.3V</text>
<text x="101.4" y="131.5">I2C_SCL</text>
<text x="101.4" y="136.6">I2C_SDA</text>
<text x="294.4" y="141.7">GND</text>
<text x="337.5" y="141.7">GND</text>
<text x="53.4" y="154.3">GND</text>
<text x="66.1" y="167">GND</text>
<text x="101.6" y="167">GND</text>
<text x="34.7" y="202.5">+3.3V</text>
<text x="118.4" y="202.5">+3.3V</text>
<text x="106.5" y="215.2">I2C_SDA</text>
<text x="55.8" y="217.8">MMA_INT</text>
<text x="106.5" y="220.3">I2C_SCL</text>
<text x="35.7" y="230.4">GND</text>
<text x="119.4" y="230.4">GND</text>
<text x="53.4" y="238.1">GND</text>
<text x="66.1" y="238.1">GND</text>
<text x="104.1" y="238.1">GND</text>
</g>
<g font-size="2.1" fill="#0e0e0e">
<text x="76.1" y="47.8">U2</text>
<text x="238.4" y="75.7">LB1</text>
<text x="76.1" y="83.3">SHT3X</text>
<text x="202.9" y="80.8">LB2</text>
<text x="304.3" y="78.2">U8</text>
<text x="76.1" y="129">U5</text>
<text x="305.6" y="136.6">LSM9DS1</text>
<text x="76.1" y="161.9">OPT3001DNP</text>
<text x="76.1" y="202.5">U6</text>
<text x="76.1" y="233">MMA7660</text>
</g>
<g font-size="1.7" fill="#0e0e0e">
<text x="68.1" y="45.7" transform="rotate(-90 68.1 45.7)">R7</text>
<text x="52.7" y="57.3" transform="rotate(-90 52.7 57.3)">TP3</text>
<text x="124.3" y="60.6">C9</text>
<text x="124.3" y="62.6">100nF</text>
<text x="109.6" y="67" transform="rotate(90 109.6 67)">TP5</text>
<text x="339.5" y="71" transform="rotate(-90 339.5 71)">R20</text>
<text x="350.9" y="71" transform="rotate(-90 350.9 71)">R21</text>
<text x="223.2" y="85.9">C20</text>
<text x="223.2" y="88">100nF</text>
<text x="238.4" y="85.9">C21</text>
<text x="238.4" y="88">100nF</text>
<text x="256.1" y="91">C23</text>
<text x="256.1" y="93">100nF</text>
<text x="273.9" y="91">C24</text>
<text x="273.9" y="93">100nF</text>
<text x="345.5" y="97.4" transform="rotate(90 345.5 97.4)">TP9</text>
<text x="345.5" y="102" transform="rotate(90 345.5 102)">TP11</text>
<text x="353.1" y="99.5" transform="rotate(90 353.1 99.5)">TP10</text>
<text x="299.3" y="103.7">C26</text>
<text x="299.3" y="105.7">100nF</text>
<text x="353.1" y="107.1" transform="rotate(90 353.1 107.1)">TP12</text>
<text x="345.5" y="109.6" transform="rotate(90 345.5 109.6)">TP13</text>
<text x="342.4" y="121.4">C27</text>
<text x="342.4" y="123.5">10nF</text>
<text x="58.3" y="136.7">C16</text>
<text x="58.3" y="138.7">100nF</text>
<text x="109.6" y="143.1" transform="rotate(90 109.6 143.1)">TP7</text>
<text x="40.6" y="212.8">C17</text>
<text x="40.6" y="214.8">100nF</text>
<text x="124.3" y="212.8">C18</text>
<text x="124.3" y="214.8">100nF</text>
<text x="47.6" y="219.7" transform="rotate(-90 47.6 219.7)">TP8</text>
<text x="55.5" y="223.3" transform="rotate(-90 55.5 223.3)">R15</text>
</g>
<g font-size="1.7" fill="#999">
<text x="76.1" y="164.1">===============</text>
<text x="76.1" y="166.1">GND: 0x44</text>
<text x="76.1" y="168.1">VDD: 0x45</text>
<text x="76.1" y="170.1">SDA: 0x46</text>
<text x="76.1" y="172.2">SCL: 0x47</text>
</g>
<text font-size="1.7" fill="#666" x="76.1" y="204.6">ADDR: 0x4C</text>
<g font-size="1.3" fill="#666">
<text x="70.8" y="45.7" transform="rotate(-90 70.8 45.7)">0402</text>
<text x="70.8" y="49.2" transform="rotate(-90 70.8 49.2)">1%</text>
<text x="124.3" y="64.7">6.3V</text>
<text x="124.3" y="66">20%</text>
<text x="124.3" y="68.5">0603</text>
<text x="124.3" y="67.2">X5R</text>
<text x="342.1" y="71" transform="rotate(-90 342.1 71)">0603</text>
<text x="353.5" y="71" transform="rotate(-90 353.5 71)">0603</text>
<text x="249.8" y="74.8">300Ohm</text>
<text x="342.1" y="74.6" transform="rotate(-90 342.1 74.6)">1%</text>
<text x="353.5" y="74.6" transform="rotate(-90 353.5 74.6)">1%</text>
<text x="202.9" y="83.5">300mA</text>
<text x="214.3" y="79.9">300Ohm</text>
<text x="238.4" y="78.4">300mA</text>
<text x="245.7" y="80.4">*</text>
<text x="210.2" y="85.5">*</text>
<text x="223.2" y="93.9">0603</text>
<text x="223.2" y="90.1">6.3V</text>
<text x="223.2" y="91.3">20%</text>
<text x="223.2" y="92.6">X5R</text>
<text x="238.4" y="93.9">0603</text>
<text x="238.4" y="90.1">6.3V</text>
<text x="238.4" y="91.3">20%</text>
<text x="238.4" y="92.6">X5R</text>
<text x="256.1" y="95.1">6.3V</text>
<text x="273.9" y="95.1">6.3V</text>
<text x="256.1" y="98.9">0603</text>
<text x="256.1" y="96.4">20%</text>
<text x="256.1" y="97.7">X5R</text>
<text x="273.9" y="98.9">0603</text>
<text x="273.9" y="96.4">20%</text>
<text x="273.9" y="97.7">X5R</text>
<text x="299.3" y="107.8">6.3V</text>
<text x="299.3" y="111.6">0603</text>
<text x="299.3" y="109.1">20%</text>
<text x="299.3" y="110.4">X5R</text>
<text x="342.4" y="125.6">6.3V</text>
<text x="342.4" y="129.4">0603</text>
<text x="342.4" y="126.9">20%</text>
<text x="342.4" y="128.1">X5R</text>
<text x="58.3" y="140.8">6.3V</text>
<text x="58.3" y="142.1">20%</text>
<text x="58.3" y="143.3">X5R</text>
<text x="58.3" y="144.6">0603</text>
<text x="40.6" y="220.7">0603</text>
<text x="40.6" y="216.9">6.3V</text>
<text x="40.6" y="218.2">20%</text>
<text x="40.6" y="219.4">X5R</text>
<text x="124.3" y="220.7">0603</text>
<text x="124.3" y="216.9">6.3V</text>
<text x="124.3" y="218.2">20%</text>
<text x="124.3" y="219.4">X5R</text>
<text x="58.1" y="226.8" transform="rotate(-90 58.1 226.8)">1%</text>
<text x="58.1" y="223.3" transform="rotate(-90 58.1 223.3)">0603</text>
</g>
<g font-size="1.3" fill="#0e0e0e">
<text x="68.2" y="53.2" transform="rotate(-90 68.2 53.2)">10K</text>
<text x="214.3" y="83.5">MMZ1608</text>
<text x="220.7" y="83.5">D301BTA00</text>
<text x="249.8" y="78.4">MMZ1</text>
<text x="253.7" y="78.4">608D301BTA00</text>
<text x="339.6" y="78.6" transform="rotate(-90 339.6 78.6)">10K</text>
<text x="351" y="78.6" transform="rotate(-90 351 78.6)">10K</text>
<text x="60.6" y="226.5" transform="rotate(-90 60.6 226.5)">100K</text>
</g>
<g font-size="1.3" fill="#999">
<text x="76.1" y="49.5">VIN 2.4V ~ 5.5V</text>
<text x="76.1" y="50.7">PACKAGE DFN-8</text>
<text x="76.1" y="52">ADDR to GND 0x44 | VDD 0x45</text>
</g>
<g font-size=".8" fill="#666">
<text x="242.8" y="75.9">1</text>
<text x="248.8" y="75.9">2</text>
<text x="207.3" y="81">1</text>
<text x="213.3" y="81">2</text>
</g>
</svg>
